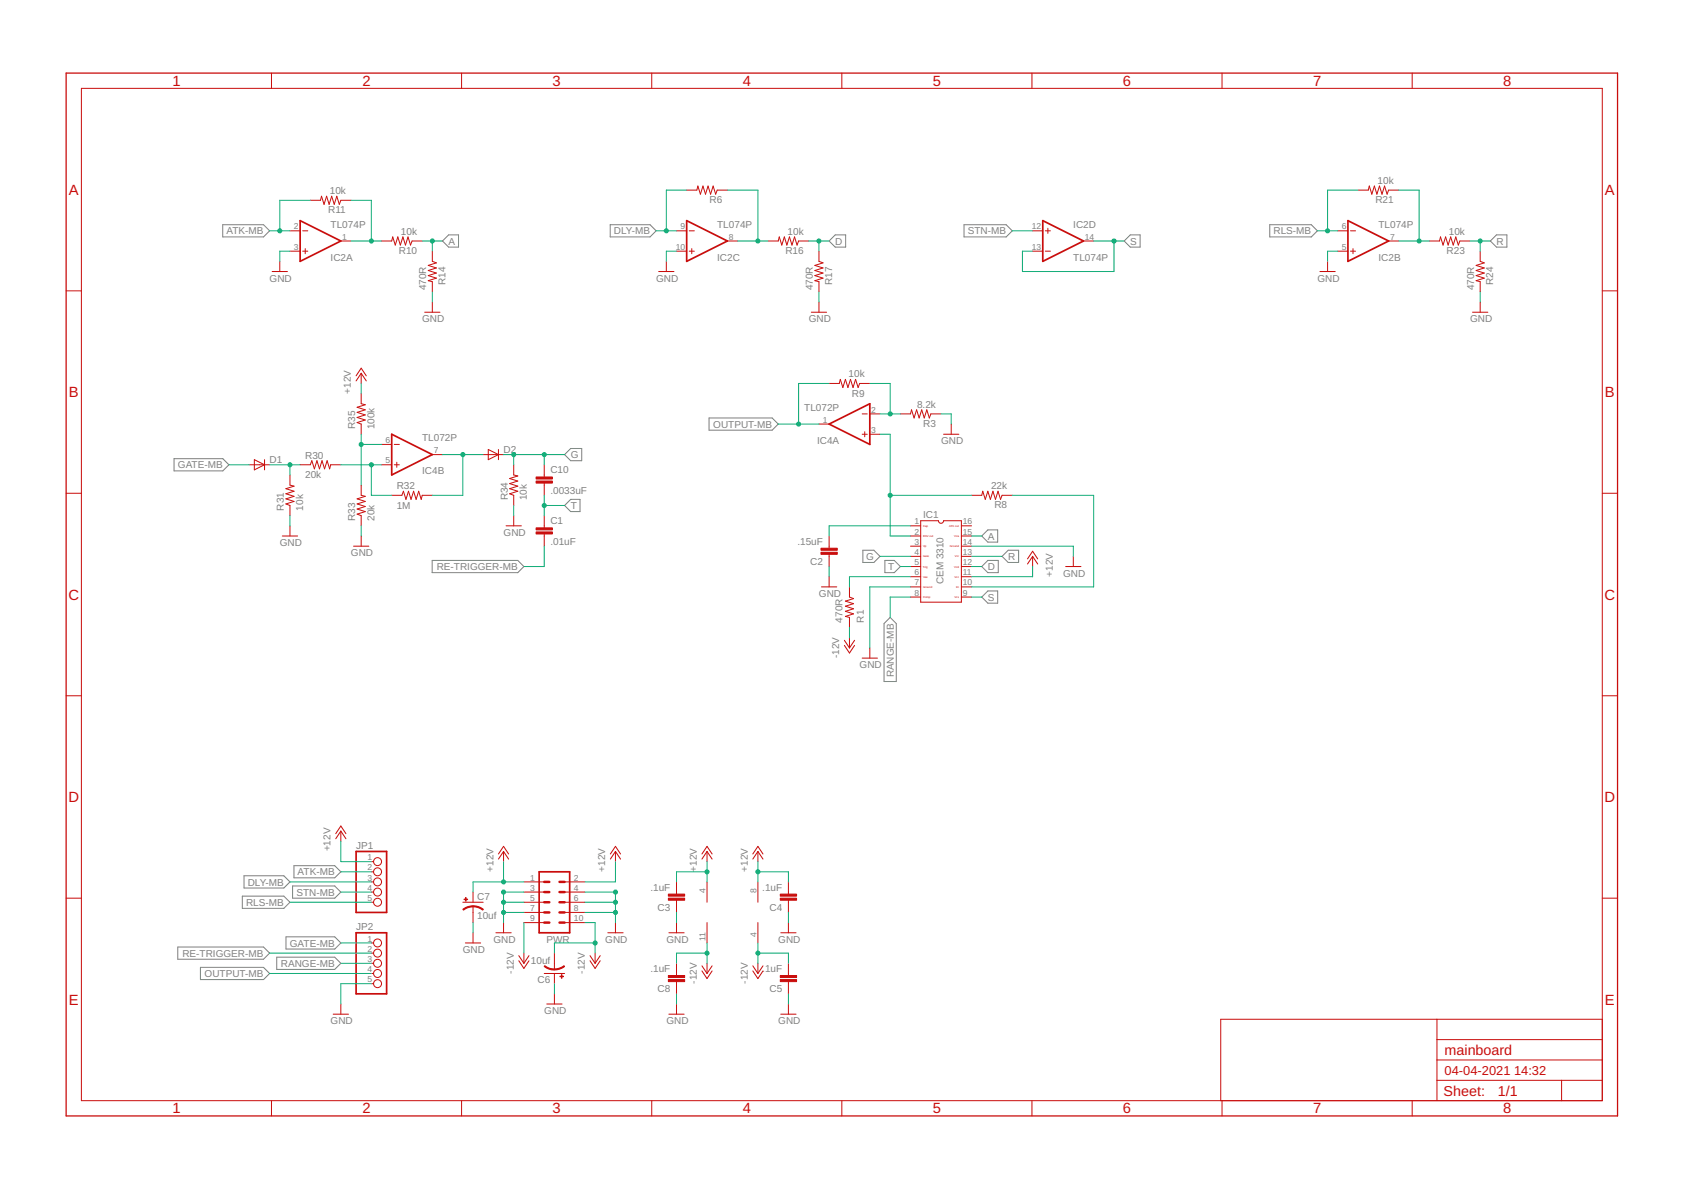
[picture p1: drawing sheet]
<svg xmlns="http://www.w3.org/2000/svg" width="420mm" height="297mm" viewBox="0 0 420 297" stroke-linecap="round" stroke-linejoin="round" font-family="sans-serif">
<g fill="none" stroke="#808080" stroke-width=".25">
<path d="M55.6 56.1h10.2l1.5 1.5-1.5 1.5h-10.2zM152.3 56.1h10l1.5 1.5-1.5 1.5h-10zM208.5 58.6h2.6v3.1h-2.6l-1.5-1.5zM240.7 56.1h10.5l1.5 1.5-1.5 1.5h-10.5zM317 56.1h10.4l1.5 1.5-1.5 1.5h-10.4zM373.6 58.6h2.6v3.1h-2.6l-1.5-1.5zM110.5 60.2l1.5-1.6h2.5v3.1h-2.5zM280.6 60.2l1.6-1.6h2.4v3.1h-2.4zM43.5 114.5h12.1l1.5 1.5-1.5 1.5h-12.1zM140.9 113.5l1.6-1.5h2.7v3h-2.7zM177 104.3h15.8l1.5 1.6-1.5 1.5h-15.8zM107.9 139.9h21.4l1.5 1.5-1.5 1.5h-21.4z"/>
<path d="M140.9 126.2l1.6-1.5h2.3v3h-2.3zM215.4 137.4h2.8l1.5 1.5-1.5 1.5h-2.8zM220.9 139.9h2.3l1.6 1.5-1.6 1.5h-2.3zM245.1 133.8l1.5-1.5h2.5v3h-2.5zM251.7 137.4h2.6v3h-2.6l-1.5-1.5zM220.7 155.6l1.5-1.5 1.6 1.5v14.5h-3.1zM245.1 149l1.5-1.5h2.5v3.1h-2.5zM245.1 141.4l1.5-1.5h2.6v3h-2.6zM60.9 218.6h10l1.5 1.5-1.5 1.6h-10zM73.4 216.1h10.2l1.5 1.5-1.5 1.5h-10.2zM44.4 236.4h21.4l1.5 1.5-1.5 1.5h-21.4zM60.5 223.7h10.4l1.5 1.5-1.5 1.5h-10.4z"/>
<path d="M69.1 238.9h14.5l1.5 1.6-1.5 1.5h-14.5zM71.4 233.8h12.2l1.5 1.6-1.5 1.5h-12.2zM73 221.1h10.6l1.5 1.6-1.5 1.5h-10.6zM50 241.5h15.8l1.5 1.5-1.5 1.5h-15.8z"/>
</g>
<g fill="none" stroke="#c90d0c" stroke-width=".25">
<path d="M67.8 18.2v3.9M115.2 18.2v3.9M162.7 18.2v3.9M210.2 18.2v3.9M257.6 18.2v3.9M305.1 18.2v3.9M352.6 18.2v3.9M20.3 22.1h379.7v252.6h-379.7zM72.4 57.6h2.5M75.6 57.6h1.2M77.5 50h2.5l.3-1 .6 2 .6-2 .7 2 .6-2 .6 2 .7-2 .6 2 .4-1h2.5M168.9 57.6h2.5"/>
<path d="M171.4 47.5h2.6l.2-1.1 .7 2.1 .6-2.1 .6 2.1 .7-2.1 .6 2.1 .6-2.1 .7 2.1 .3-1h2.6M172.1 57.6h1.2M257.8 57.6h2.5M261 57.6h1.2M261.6 57v1.3M334 57.6h2.5M337.1 57.6h1.3M339 47.5h2.6l.2-1.1 .7 2.1 .6-2.1 .6 2.1 .7-2.1 .6 2.1 .7-2.1 .6 2.1 .4-1h2.5M16.5 72.6h3.8M67.9 67.8h3.9M69.8 65.2v2.6M72.4 62.7h2.5"/>
<path d="M75.6 62.7h1.2M76.2 62.1v1.2M85.1 60.2h2.5M95.2 60.2h2.6l.2-1.1 .7 2.1 .6-2.1 .6 2.1 .7-2.1 .6 2.1 .7-2.1 .6 2.1 .4-1h2.5M106 77.9h3.8M107.9 62.7v2.5l1 .4-2 .7 2 .6-2 .6 2 .7-2 .6 2 .6-2 .7 1 .2v2.6M107.9 75.4v2.5M164.4 67.8h3.9M166.3 65.2v2.6M168.9 62.7h2.5M172.1 62.7h1.2M172.7 62.1v1.2"/>
<path d="M181.6 60.2h2.5M191.7 60.2h2.6l.2-1.1 .7 2.1 .6-2.1 .6 2.1 .7-2.1 .6 2.1 .7-2.1 .6 2.1 .4-1h2.5M202.5 77.9h3.9M204.4 62.7v2.5l1.1 .4-2.1 .7 2.1 .6-2.1 .6 2.1 .7-2.1 .6 2.1 .6-2.1 .7 1 .2v2.6M204.4 75.4v2.5M257.8 62.7h2.5M261 62.7h1.2M270.5 60.2h2.5M329.5 67.8h3.8M331.4 65.2v2.6M334 62.7h2.5M337.1 62.7h1.3"/>
<path d="M337.8 62.1v1.2M346.7 60.2h2.5M356.8 60.2h2.6l.2-1.1 .7 2.1 .6-2.1 .6 2.1 .7-2.1 .6 2.1 .6-2.1 .7 2.1 .3-1h2.6M367.6 77.9h3.8M369.5 62.7v2.5l1 .4-2 .7 2 .6-2 .6 2 .7-2 .6 2 .6-2 .7 1 .2v2.6M369.5 75.4v2.5M400 72.6h3.8M88.9 93.8l1.3-1.9 1.2 1.9M90.2 98.3v2.5l1 .2-2 .7 2 .6-2 .6 2 .7-2 .6 2 .6-2 .7 1 .4v2.5M90.2 93.2v2.5M90.2 93.2l1.2 1.9M90.2 93.2l-1.3 1.9"/>
<path d="M207 95.7h2.5l.3-1 .6 2 .7-2 .6 2 .6-2 .7 2 .6-2 .6 2 .4-1h2.5M62.2 116h5.1M63.5 114.7l2.5 1.3-2.5 1.3zM66 114.7v2.6M72.4 118.6v2.5l1 .2-2 .7 2 .6-2 .7 2 .6-2 .6 2 .7-2 .6 1 .4v2.5M74.9 116h2.6l.4-1 .6 2 .6-2 .7 2 .6-2 .6 2 .7-2 .6 2 .2-1h2.6M95.2 116h2.6M95.2 110.9h2.6M98.4 116h1.3M98.4 110.9h1.3M99.1 115.4v1.2M107.9 113.5h2.6"/>
<path d="M120.6 113.5h5.1M121.9 112.2l2.5 1.3-2.5 1.2zM124.4 112.2v2.5M128.2 116v2.6l1.1 .2-2.1 .6 2.1 .7-2.1 .6 2.1 .6-2.1 .7 2.1 .6-2.1 .7 1 .3v2.6M135.9 116v3.1M204.4 105.9h2.6M215.2 103.3h1.3M215.2 108.4h1.3M215.9 107.8v1.2M217.1 103.3h2.6M217.1 108.4h2.6M224.8 103.3h2.5l.3-1 .6 2 .6-2 .7 2 .6-2 .6 2 .7-2 .6 2 .4-1h2.5"/>
<path d="M235.6 108.4h3.8M237.5 105.9v2.5M16.5 123.1h3.8M70.5 133.8h3.8M72.4 131.3v2.5M88.3 136.3h3.8M90.2 121.1v2.5l1 .3-2 .6 2 .7-2 .6 2 .6-2 .7 2 .6-2 .6 1 .4v2.6M90.2 133.8v2.5M97.8 123.6h2.5l.4-1 .6 2.1 .7-2.1 .6 2.1 .7-2.1 .6 2.1 .6-2.1 .7 2.1 .2-1.1h2.5M126.3 131.3h3.9M128.2 128.7v2.6M135.9 120.6v3"/>
<path d="M135.9 128.7v3.1M135.9 133.3v3M207 133.8v3M207 138.4v3M227.3 131.3h2.5M227.3 133.8h2.5M227.3 136.3h2.5M227.3 138.9h2.5M229.8 130h4.5a.63 .63 0 0 0 .6 .6 .63 .63 0 0 0 .7-.6h4.4v20.3h-10.2zM240 131.3h2.5M240 133.8h2.5M240 136.3h2.5"/>
<path d="M240 138.9h2.5M242.5 123.6h2.6l.2-1 .7 2.1 .6-2.1 .6 2.1 .7-2.1 .6 2.1 .7-2.1 .6 2.1 .4-1.1h2.5M256.5 139.5l1.3-1.9 1.3 1.9M257.8 138.9l1.3 1.9M257.8 138.9l-1.3 1.9M257.8 138.9v2.5M267.9 138.9v2.5M400 123.1h3.8M205.1 146.5h3.8M207 144v2.5M210.8 159.8l1.3 1.9M212.1 146.5v2.5l1 .4-2 .7 2 .6-2 .6 2 .7-2 .6 2 .6-2 .7 1 .2v2.6"/>
<path d="M212.1 159.2v2.5M213.3 159.8l-1.2 1.9M227.3 141.4h2.5M227.3 144h2.5M227.3 146.5h2.5M227.3 149h2.5M240 141.4h2.5M240 144h2.5M240 146.5h2.5M240 149h2.5M266 141.4h3.9M16.5 173.7h3.8"/>
<path d="M210.8 161.1l1.3 1.9 1.2-1.9M215.2 164.3h3.9M217.1 161.7v2.6M400 173.7h3.8M83.8 208.1l1.3-1.9 1.3 1.9M85.1 207.5l1.3 1.9M85.1 207.5l-1.3 1.9M85.1 207.5v2.5M92.7 215.1h.6M92.7 217.6h.6M124.4 213.2l1.3-1.9 1.3 1.9M125.7 212.5v2.6"/>
<path d="M125.7 212.5l1.3 1.9M125.7 212.5l-1.3 1.9M152.4 213.2l1.2-1.9 1.3 1.9M153.6 212.5v2.6M153.6 212.5l1.3 1.9M153.6 212.5l-1.2 1.9M175.2 213.2l1.3-1.9 1.3 1.9M176.5 212.5l1.3 1.9M176.5 212.5l-1.3 1.9M176.5 212.5v2.6M187.9 213.2l1.3-1.9 1.3 1.9M189.2 212.5l1.3 1.9"/>
<path d="M189.2 212.5l-1.3 1.9M189.2 212.5v2.6M16.5 224.2h3.8M92.7 225.2h.6M92.7 220.1h.6M92.7 222.7h.6M92.7 235.4h.6M92.7 237.9h.6M115.5 225.2h5.1M116.2 235.4h3.8M118.1 222.7v2.5M118.1 226.2v4.1"/>
<path d="M118.1 232.8v2.6M123.8 232.8h3.8M125.7 230.3v2.5M129.5 238.5l1.3 2M129.5 239.8l1.3 1.9 1.3-1.9M130.8 225.2h5.1M130.8 220.1h5.1M130.8 222.7h5.1M130.8 227.8h5.1M130.8 230.3h5.1M130.8 237.9v2.6M132.1 238.5l-1.3 2"/>
<path d="M138.4 237.9v4.1M140.9 225.2h5.1M140.9 220.1h5.1M140.9 222.7h5.1M140.9 227.8h5.1M140.9 230.3h5.1M147.3 238.5l1.3 2M147.3 239.8l1.3 1.9 1.2-1.9M148.6 237.9v2.6M149.8 238.5l-1.2 2M151.7 232.8h3.9M153.6 230.3v2.5"/>
<path d="M167 232.8h3.8M168.9 220.1v3.1M168.9 224.7v3.1M168.9 230.3v2.5M176.5 220.1v5.1M176.5 230.3v5.1M189.2 220.1v5.1M189.2 230.3v5.1M194.9 232.8h3.8M196.8 220.1v3.1M196.8 224.7v3.1M196.8 230.3v2.5"/>
<path d="M400 224.2h3.8M83.2 253.2h3.8M85.1 250.6v2.6M92.7 243h.6M92.7 240.5h.6M92.7 245.5h.6M135.9 243h5M136.5 250.6h3.8M138.4 243v2.5M138.4 248.1v2.5M167 253.2h3.8M168.9 240.5v3"/>
<path d="M168.9 245v3.1M168.9 250.6v2.6M175.2 241.1l1.3 1.9M175.2 242.4l1.3 1.9 1.3-1.9M176.5 240.5v2.5M177.8 241.1l-1.3 1.9M187.9 241.1l1.3 1.9M187.9 242.4l1.3 1.9 1.3-1.9M189.2 240.5v2.5M190.5 241.1l-1.3 1.9M194.9 253.2h3.8M196.8 240.5v3"/>
<path d="M196.8 245v3.1M196.8 250.6v2.6M358.7 254.4v20.3M358.7 259.5h41.3M400 254.4h-95.2v20.3M67.8 274.7v3.9M115.2 274.7v3.9M162.7 274.7v3.9M210.2 274.7v3.9M257.6 274.7v3.9M305.1 274.7v3.9M352.6 274.7v3.9"/>
<path d="M358.7 269.7h41.3M358.7 264.6h41.3M389.8 269.7v5"/>
<circle cx="94.3" cy="217.6" r=".99"/>
<circle cx="94.3" cy="215.1" r=".99"/>
<circle cx="94.3" cy="220.1" r=".99"/>
<circle cx="94.3" cy="222.7" r=".99"/>
<circle cx="94.3" cy="225.2" r=".99"/>
<circle cx="94.3" cy="235.4" r=".99"/>
<circle cx="94.3" cy="237.9" r=".99"/>
<circle cx="94.3" cy="243" r=".99"/>
<circle cx="94.3" cy="245.5" r=".99"/>
<circle cx="94.3" cy="240.5" r=".99"/>
</g>
<g fill="#c90d0c" stroke="#c90d0c" stroke-width=".25">
<path d="M136 241l1.4 .7 1 .2v.2l-1.9-.4-.7-.5z" fill-rule="evenodd"/>
<path d="M138.4 241.9l1-.2 1.4-.7 .1 .3-1.7 .7-.8 .1z" fill-rule="evenodd"/>
<path d="M118.1 226.1l1.4 .2 1.2 .7-.2 .2-1.4-.7-1-.1z" fill-rule="evenodd"/>
<path d="M115.5 227l1.3-.7 1.3-.2v.3l-1.5 .3-.9 .5z" fill-rule="evenodd"/>
</g>
<g fill="#c90d0c" stroke="#c90d0c" stroke-width=".25">
<path d="M139.8 243.7h.9v.1h-.9z"/>
<path d="M140.2 243.3h.1v.9h-.1z"/>
<path d="M115.8 224.4h.9v.2h-.9z"/>
<path d="M116.2 224h.2v.9h-.2z"/>
<path d="M166.9 223.2h4v.5h-4z"/>
<path d="M166.9 224.2h4v.5h-4z"/>
<path d="M194.8 223.2h4.1v.5h-4.1z"/>
<path d="M194.8 224.2h4.1v.5h-4.1z"/>
<path d="M194.8 243.5h4.1v.5h-4.1z"/>
<path d="M194.8 244.5h4.1v.5h-4.1z"/>
<path d="M166.9 243.5h4v.5h-4z"/>
<path d="M166.9 244.5h4v.5h-4z"/>
<path d="M133.8 120.1h4.1v.5h-4.1z"/>
<path d="M133.8 119.1h4.1v.5h-4.1z"/>
<path d="M205 136.8h4v.6h-4z"/>
<path d="M205 137.9h4v.5h-4z"/>
<path d="M133.8 132.8h4.1v.5h-4.1z"/>
<path d="M133.8 131.8h4.1v.5h-4.1z"/>
</g>
<path d="M74.9 55.1l10.2 5.1-10.2 5zM171.4 55.1l10.2 5.1-10.2 5zM260.3 55.1l10.2 5.1-10.2 5zM336.5 55.1l10.2 5.1-10.2 5zM97.8 108.4l10.1 5.1-10.1 5.1zM207 105.9l10.1-5.1v10.1zM88.9 212.5h7.6v15.3h-7.6zM134.6 217.6h7.6v15.2h-7.6zM88.9 232.8h7.6v15.3h-7.6z" fill="none" stroke="#c90d0c" stroke-width=".42"/>
<path d="M135.9 230.3h1.2M135.9 227.8h1.2M135.9 225.2h1.2M135.9 222.7h1.2M135.9 220.1h1.2M139.7 230.3h1.2M139.7 227.8h1.2M139.7 225.2h1.2M139.7 222.7h1.2M139.7 220.1h1.2" fill="none" stroke="#c90d0c" stroke-width=".61"/>
<path d="M16.5 18.2h387.3v260.4h-387.3z" fill="none" stroke="#c90d0c" stroke-width=".32"/>
<g fill="none" stroke="#0dab76" stroke-width=".25">
<path d="M67.3 57.6h5.1M77.5 50h-7.7v7.6M87.6 50h5.1v10.2M163.8 57.6h5.1M171.4 47.5h-5.1v10.1M181.6 47.5h7.6v12.7M252.7 57.6h5.1M328.9 57.6h5.1M339 47.5h-7.6v10.1M349.2 47.5h5.1v12.7M72.4 62.7h-2.6v2.5M87.6 60.2h7.6"/>
<path d="M105.4 60.2h5.1M107.9 60.2v2.5M107.9 72.9v2.5M168.9 62.7h-2.6v2.5M184.1 60.2h7.6M201.9 60.2h5.1M204.4 60.2v2.5M204.4 72.9v2.5M273 60.2h7.6M278.1 60.2v7.6h-22.9v-5.1h2.6M334 62.7h-2.6v2.5M349.2 60.2h7.6"/>
<path d="M367 60.2h5.1M369.5 60.2v2.5M369.5 72.9v2.5M90.2 95.7v2.6M207 95.7h-7.6v10.2M217.1 95.7h5.1v7.6M57.1 116h5.1M67.3 116h7.6M72.4 116v2.6M85.1 116h10.1M90.2 108.4v12.7M90.2 110.9h5"/>
<path d="M92.7 116v7.6h5.1M110.5 113.5h10.1M115.5 113.5v10.1h-7.6M125.7 113.5h15.2M128.2 113.5v2.5M135.9 113.5v2.5M194.3 105.9h10.1M219.7 103.3h5.1M219.7 108.4h2.5v25.4h5.1M234.9 103.3h2.6v2.6M72.4 128.7v2.6M90.2 131.3v2.5"/>
<path d="M128.2 126.2v2.5M135.9 136.3v5.1h-5.1M135.9 123.6v5.1M135.9 126.2h5M219.7 138.9h7.6M222.2 123.6h20.3M227.3 131.3h-20.3v2.5M242.5 136.3h25.4v2.6M242.5 133.8h2.6M242.5 138.9h7.7M252.7 123.6h20.3v22.9h-30.5M207 141.4v2.6"/>
<path d="M212.1 156.7v2.5M224.8 141.4h2.5M227.3 146.5h-10.2v15.2M227.3 144h-15.2v2.5M227.3 149h-5.1v5.1M242.5 149h2.6M242.5 141.4h2.6M257.8 141.4v2.6h-15.3M85.1 210v5.1h7.6M85.1 217.6h7.6M125.7 215.1v5M153.6 215.1v5h-7.6"/>
<path d="M176.5 217.6h-7.6v2.5M176.5 215.1v5M189.2 217.6h7.6v2.5M189.2 215.1v5M67.3 237.9h25.4M72.4 225.2h20.3M72.4 220.1h20.3M85.1 222.7h7.6M85.1 235.4h7.6M118.1 230.3v2.5M125.7 227.8h5.1M125.7 225.2h5.1"/>
<path d="M130.8 222.7h-5.1v7.6M130.8 220.1h-12.7v2.6M130.8 230.3v7.6M146 222.7h7.6v7.6M146 227.8h7.6M146 225.2h7.6M146 230.3h2.6v7.6M148.6 235.4h-10.2v2.5M168.9 227.8v2.5M176.5 237.9h-7.6v2.6M176.5 235.4v5.1M189.2 237.9h7.6v2.6"/>
<path d="M189.2 235.4v5.1M196.8 227.8v2.5M67.3 243h25.4M85.1 240.5h7.6M92.7 245.5h-7.6v5.1M138.4 245.5v2.6M168.9 248.1v2.5M196.8 248.1v2.5"/>
</g>
<g fill="#0dab76" stroke="#0dab76" stroke-width=".25">
<circle cx="153.6" cy="227.8" r=".51"/>
<circle cx="153.6" cy="225.2" r=".51"/>
<circle cx="153.6" cy="222.7" r=".51"/>
<circle cx="125.7" cy="227.8" r=".51"/>
<circle cx="125.7" cy="225.2" r=".51"/>
<circle cx="125.7" cy="222.7" r=".51"/>
<circle cx="125.7" cy="220.1" r=".51"/>
<circle cx="176.5" cy="217.6" r=".51"/>
<circle cx="189.2" cy="217.6" r=".51"/>
<circle cx="148.6" cy="235.4" r=".51"/>
<circle cx="176.5" cy="237.9" r=".51"/>
<circle cx="189.2" cy="237.9" r=".51"/>
<circle cx="69.8" cy="57.6" r=".51"/>
<circle cx="92.7" cy="60.2" r=".51"/>
<circle cx="166.3" cy="57.6" r=".51"/>
<circle cx="189.2" cy="60.2" r=".51"/>
<circle cx="331.4" cy="57.6" r=".51"/>
<circle cx="354.3" cy="60.2" r=".51"/>
<circle cx="222.2" cy="123.6" r=".51"/>
<circle cx="222.2" cy="103.3" r=".51"/>
<circle cx="199.4" cy="105.9" r=".51"/>
<circle cx="107.9" cy="60.2" r=".51"/>
<circle cx="369.5" cy="60.2" r=".51"/>
<circle cx="204.4" cy="60.2" r=".51"/>
<circle cx="135.9" cy="126.2" r=".51"/>
<circle cx="128.2" cy="113.5" r=".51"/>
<circle cx="135.9" cy="113.5" r=".51"/>
<circle cx="278.1" cy="60.2" r=".51"/>
<circle cx="72.4" cy="116" r=".51"/>
<circle cx="92.7" cy="116" r=".51"/>
<circle cx="115.5" cy="113.5" r=".51"/>
<circle cx="90.2" cy="110.9" r=".51"/>
</g>
<g font-size="3.7" fill="#c90d0c">
<text x="43" y="21.4">1</text>
<text x="90.5" y="21.4">2</text>
<text x="138" y="21.4">3</text>
<text x="185.4" y="21.4">4</text>
<text x="232.9" y="21.4">5</text>
<text x="280.3" y="21.4">6</text>
<text x="327.8" y="21.4">7</text>
<text x="375.3" y="21.4">8</text>
<text x="17.2" y="48.6">A</text>
<text x="400.7" y="48.6">A</text>
<text x="17.2" y="99.2">B</text>
<text x="400.7" y="99.2">B</text>
<text x="17.1" y="149.7">C</text>
<text x="400.6" y="149.7">C</text>
<text x="17.1" y="200.2">D</text>
<text x="400.6" y="200.2">D</text>
<text x="17.2" y="250.8">E</text>
<text x="400.7" y="250.8">E</text>
<text x="43" y="277.9">1</text>
<text x="90.5" y="277.9">2</text>
<text x="138" y="277.9">3</text>
<text x="185.4" y="277.9">4</text>
<text x="232.9" y="277.9">5</text>
<text x="280.3" y="277.9">6</text>
<text x="327.8" y="277.9">7</text>
<text x="375.3" y="277.9">8</text>
</g>
<g font-size="3.6" fill="#c90d0c">
<text x="360.6" y="263.3">mainboard</text>
<text x="360.4" y="273.6">Sheet:</text>
<text x="374" y="273.5">1/1</text>
</g>
<g font-size="3.2" fill="#c90d0c">
<text x="360.6" y="268.4">04-04-2021</text>
<text x="378" y="268.4">14:32</text>
</g>
<g font-size="2.5" fill="#808080">
<text x="343.9" y="45.9">10k</text>
<text x="81.9" y="53.3">R11</text>
<text x="82.3" y="48.5">10k</text>
<text x="177.1" y="50.7">R6</text>
<text x="343.4" y="50.7">R21</text>
<text x="56.5" y="58.5">ATK-MB</text>
<text x="82.5" y="56.9">TL074P</text>
<text x="100.1" y="58.6">10k</text>
<text x="153.3" y="58.5">DLY-MB</text>
<text x="179.1" y="56.9">TL074P</text>
<text x="196.6" y="58.6">10k</text>
<text x="241.6" y="58.5">STN-MB</text>
<text x="267.9" y="57">IC2D</text>
<text x="317.9" y="58.5">RLS-MB</text>
<text x="344.1" y="56.9">TL074P</text>
<text x="361.7" y="58.6">10k</text>
<text x="82.5" y="65.1">IC2A</text>
<text x="99.6" y="63.4">R10</text>
<text x="112" y="61">A</text>
<text x="179.1" y="65.1">IC2C</text>
<text x="196.1" y="63.4">R16</text>
<text x="208.5" y="61">D</text>
<text x="267.9" y="65.2">TL074P</text>
<text x="282.2" y="61">S</text>
<text x="344.1" y="65.1">IC2B</text>
<text x="361.1" y="63.4">R23</text>
<text x="373.6" y="61">R</text>
<text x="67.3" y="70.3">GND</text>
<text x="111.2" y="71.1" transform="rotate(-90 111.2 71.1)">R14</text>
<text x="163.8" y="70.3">GND</text>
<text x="207.7" y="71.1" transform="rotate(-90 207.7 71.1)">R17</text>
<text x="328.9" y="70.3">GND</text>
<text x="372.8" y="71.1" transform="rotate(-90 372.8 71.1)">R24</text>
<text x="106.4" y="72.5" transform="rotate(-90 106.4 72.5)">470R</text>
<text x="202.9" y="72.5" transform="rotate(-90 202.9 72.5)">470R</text>
<text x="368" y="72.5" transform="rotate(-90 368 72.5)">470R</text>
<text x="105.4" y="80.5">GND</text>
<text x="201.9" y="80.5">GND</text>
<text x="367" y="80.5">GND</text>
<text x="211.9" y="94.2">10k</text>
<text x="87.6" y="98.2" transform="rotate(-90 87.6 98.2)">+12V</text>
<text x="212.7" y="99">R9</text>
<text x="228.9" y="101.8">8.2k</text>
<text x="88.7" y="107.1" transform="rotate(-90 88.7 107.1)">R35</text>
<text x="93.5" y="107.1" transform="rotate(-90 93.5 107.1)">100k</text>
<text x="178.1" y="106.8">OUTPUT-MB</text>
<text x="200.8" y="102.6">TL072P</text>
<text x="230.5" y="106.6">R3</text>
<text x="105.4" y="110.2">TL072P</text>
<text x="125.7" y="113">D2</text>
<text x="204" y="110.8">IC4A</text>
<text x="234.9" y="110.9">GND</text>
<text x="44.4" y="116.9">GATE-MB</text>
<text x="67.3" y="115.5">D1</text>
<text x="76.2" y="119.3">20k</text>
<text x="76.2" y="114.5">R30</text>
<text x="105.4" y="118.4">IC4B</text>
<text x="137.4" y="118.2">C10</text>
<text x="142.5" y="114.4">G</text>
<text x="99.1" y="122.1">R32</text>
<text x="126.8" y="124.9" transform="rotate(-90 126.8 124.9)">R34</text>
<text x="131.6" y="124.9" transform="rotate(-90 131.6 124.9)">10k</text>
<text x="137.4" y="123.3">.0033uF</text>
<text x="247.4" y="122.1">22k</text>
<text x="70.9" y="127.4" transform="rotate(-90 70.9 127.4)">R31</text>
<text x="75.7" y="127.4" transform="rotate(-90 75.7 127.4)">10k</text>
<text x="88.7" y="130" transform="rotate(-90 88.7 130)">R33</text>
<text x="93.5" y="130" transform="rotate(-90 93.5 130)">20k</text>
<text x="99.1" y="126.9">1M</text>
<text x="137.4" y="130.9">C1</text>
<text x="142.5" y="127.1">T</text>
<text x="230.5" y="129.4">IC1</text>
<text x="248.2" y="126.9">R8</text>
<text x="69.8" y="136.3">GND</text>
<text x="125.7" y="133.8">GND</text>
<text x="137.4" y="136">.01uF</text>
<text x="199.1" y="136">.15uF</text>
<text x="246.6" y="134.7">A</text>
<text x="87.6" y="138.9">GND</text>
<text x="109" y="142.3">RE-TRIGGER-MB</text>
<text x="202.3" y="141">C2</text>
<text x="216.2" y="139.8">G</text>
<text x="221.7" y="142.3">T</text>
<text x="246.6" y="142.3">D</text>
<text x="251.7" y="139.8">R</text>
<text x="262.9" y="144" transform="rotate(-90 262.9 144)">+12V</text>
<text x="265.4" y="144">GND</text>
<text x="204.4" y="149">GND</text>
<text x="235.6" y="145.9" transform="rotate(-90 235.6 145.9)">CEM 3310</text>
<text x="246.6" y="149.9">S</text>
<text x="210.3" y="155.4" transform="rotate(-90 210.3 155.4)">470R</text>
<text x="215.6" y="155.4" transform="rotate(-90 215.6 155.4)">R1</text>
<text x="209.5" y="164.3" transform="rotate(-90 209.5 164.3)">-12V</text>
<text x="214.6" y="166.8">GND</text>
<text x="223.1" y="169.1" transform="rotate(-90 223.1 169.1)">RANGE-MB</text>
<text x="82.5" y="212.5" transform="rotate(-90 82.5 212.5)">+12V</text>
<text x="88.9" y="211.9">JP1</text>
<text x="61.8" y="221">DLY-MB</text>
<text x="74.3" y="218.5">ATK-MB</text>
<text x="123.2" y="217.6" transform="rotate(-90 123.2 217.6)">+12V</text>
<text x="151.1" y="217.6" transform="rotate(-90 151.1 217.6)">+12V</text>
<text x="174" y="217.6" transform="rotate(-90 174 217.6)">+12V</text>
<text x="186.7" y="217.6" transform="rotate(-90 186.7 217.6)">+12V</text>
<text x="61.4" y="226.1">RLS-MB</text>
<text x="74" y="223.6">STN-MB</text>
<text x="119.1" y="224.6">C7</text>
<text x="162.4" y="222.3">.1uF</text>
<text x="164.2" y="227.4">C3</text>
<text x="190.3" y="222.3">.1uF</text>
<text x="192.1" y="227.4">C4</text>
<text x="88.9" y="232.2">JP2</text>
<text x="119.1" y="229.4">10uf</text>
<text x="45.5" y="238.8">RE-TRIGGER-MB</text>
<text x="72.4" y="236.3">GATE-MB</text>
<text x="115.6" y="237.9">GND</text>
<text x="123.2" y="235.4">GND</text>
<text x="136.4" y="235.4">PWR</text>
<text x="151.1" y="235.4">GND</text>
<text x="166.4" y="235.4">GND</text>
<text x="194.3" y="235.4">GND</text>
<text x="51.1" y="243.9">OUTPUT-MB</text>
<text x="70.1" y="241.3">RANGE-MB</text>
<text x="128.3" y="243" transform="rotate(-90 128.3 243)">-12V</text>
<text x="132.5" y="240.6">10uf</text>
<text x="134.2" y="245.4">C6</text>
<text x="146" y="243" transform="rotate(-90 146 243)">-12V</text>
<text x="162.4" y="242.6">.1uF</text>
<text x="174" y="245.5" transform="rotate(-90 174 245.5)">-12V</text>
<text x="186.7" y="245.5" transform="rotate(-90 186.7 245.5)">-12V</text>
<text x="190.3" y="242.6">.1uF</text>
<text x="164.2" y="247.7">C8</text>
<text x="192.1" y="247.7">C5</text>
<text x="82.5" y="255.7">GND</text>
<text x="135.9" y="253.2">GND</text>
<text x="166.4" y="255.7">GND</text>
<text x="194.3" y="255.7">GND</text>
</g>
<g font-size="2.1" fill="#808080">
<text x="73.4" y="57.3">2</text>
<text x="85.4" y="59.8">1</text>
<text x="169.9" y="57.3">9</text>
<text x="181.9" y="59.8">8</text>
<text x="257.6" y="57.3">12</text>
<text x="270.8" y="59.8">14</text>
<text x="335" y="57.3">6</text>
<text x="347" y="59.8">7</text>
<text x="73.4" y="62.3">3</text>
<text x="168.7" y="62.3">10</text>
<text x="257.6" y="62.3">13</text>
<text x="335" y="62.3">5</text>
<text x="205.4" y="105.5">1</text>
<text x="217.5" y="103">2</text>
<text x="96.2" y="110.6">6</text>
<text x="108.3" y="113.1">7</text>
<text x="217.5" y="108">3</text>
<text x="96.2" y="115.7">5</text>
<text x="228.3" y="130.9">1</text>
<text x="240.4" y="130.9">16</text>
<text x="228.3" y="133.4">2</text>
<text x="228.3" y="136">3</text>
<text x="240.4" y="136">14</text>
<text x="240.4" y="133.4">15</text>
<text x="228.3" y="138.5">4</text>
<text x="228.3" y="141.1">5</text>
<text x="228.3" y="143.6">6</text>
<text x="240.4" y="143.6">11</text>
<text x="240.4" y="141.1">12</text>
<text x="240.4" y="138.5">13</text>
<text x="228.3" y="146.1">7</text>
<text x="228.3" y="148.7">8</text>
<text x="240.4" y="148.7">9</text>
<text x="240.4" y="146.1">10</text>
<text x="91.7" y="214.7">1</text>
<text x="91.7" y="217.2">2</text>
<text x="91.7" y="219.8">3</text>
<text x="132.4" y="219.8">1</text>
<text x="143.3" y="219.8">2</text>
<text x="91.7" y="222.3">4</text>
<text x="91.7" y="224.9">5</text>
<text x="132.4" y="222.3">3</text>
<text x="132.4" y="224.9">5</text>
<text x="132.4" y="227.4">7</text>
<text x="143.3" y="222.3">4</text>
<text x="143.3" y="224.9">6</text>
<text x="143.3" y="227.4">8</text>
<text x="176.2" y="222.9" transform="rotate(-90 176.2 222.9)">4</text>
<text x="188.9" y="222.9" transform="rotate(-90 188.9 222.9)">8</text>
<text x="132.4" y="229.9">9</text>
<text x="143.3" y="229.9">10</text>
<text x="188.9" y="233.8" transform="rotate(-90 188.9 233.8)">4</text>
<text x="91.7" y="235">1</text>
<text x="91.7" y="237.6">2</text>
<text x="176.2" y="234.9" transform="rotate(-90 176.2 234.9)">11</text>
<text x="91.7" y="240.1">3</text>
<text x="91.7" y="242.6">4</text>
<text x="91.7" y="245.2">5</text>
</g>
<g font-size=".7" fill="#c90d0c">
<text x="230.4" y="131.5">Cap</text>
<text x="237" y="131.5">ATK out</text>
<text x="230.4" y="134.1">ENV out</text>
<text x="230.4" y="136.6">Vp</text>
<text x="237.1" y="136.6">Ground</text>
<text x="238.2" y="134.1">Vca</text>
<text x="230.4" y="141.7">Trig</text>
<text x="230.4" y="139.1">Gate</text>
<text x="238.2" y="141.7">Vcd</text>
<text x="238.4" y="139.1">Vcr</text>
<text x="230.4" y="144.2">Vee</text>
<text x="230.4" y="146.8">Ground</text>
<text x="230.4" y="149.3">Comp</text>
<text x="238.3" y="149.3">Vcs</text>
<text x="238.3" y="144.2">Vcc</text>
<text x="238.7" y="146.8">Iin</text>
</g>
</svg>
